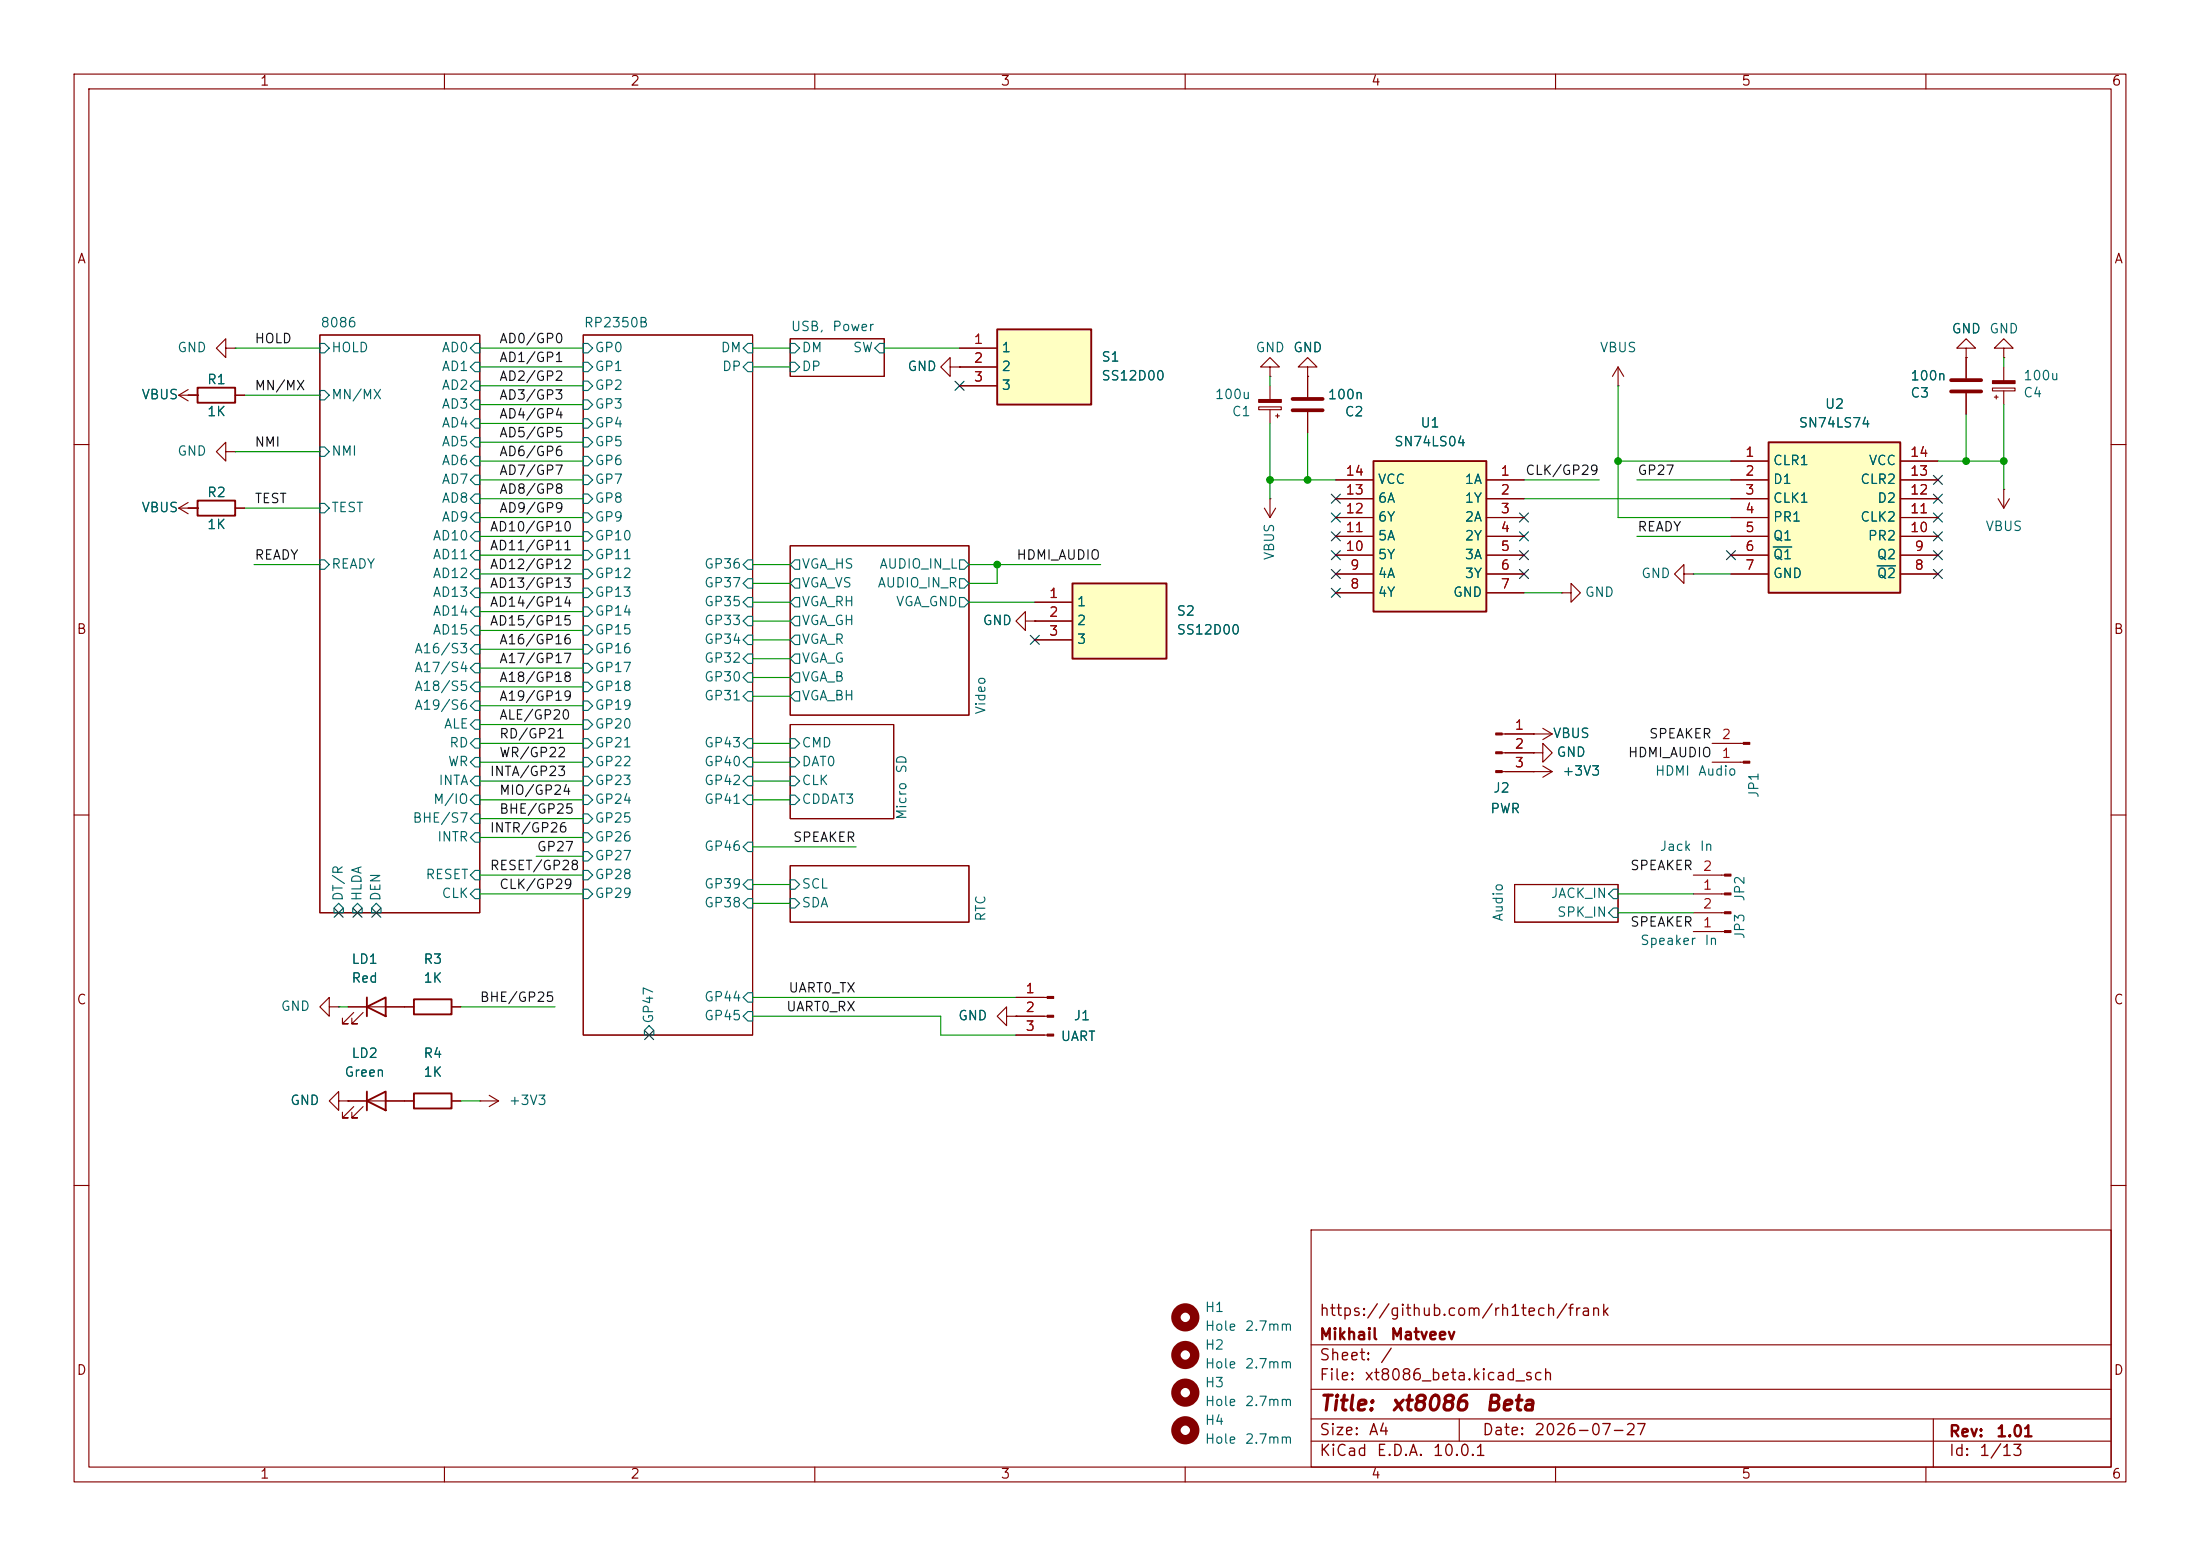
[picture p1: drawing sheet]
<svg xmlns="http://www.w3.org/2000/svg" width="297mm" height="210mm" viewBox="0 0 297 210" stroke-linecap="round" stroke-linejoin="round" font-family="sans-serif">
<g fill="none" stroke="#840000" stroke-width=".15">
<path d="M10 10h277v190h-277zM12 12h273v186h-273zM60 10v2M110 10v2M160 10v2M210 10v2M260 10v2M24.1 53.3l1.3 .8M24.1 53.3h2.6M25.4 52.6l-1.3 .7M26.7 53.3h.1M43.2 45.2h21.6v78h-21.6z"/>
<path d="M78.7 45.2h22.9v94.5h-22.9zM106.7 45.7h12.7v5.1h-12.7zM218.4 52.1h.1M218.4 49.5l.8 1.3M218.4 49.5l-.7 1.3M218.4 49.5v2.6M10 60h2M30.5 61v-1.3l-1.3 1.3 1.3 1.2v-1.2h1.2M31.7 61h.1M106.7 73.7h24.1v22.8h-24.1zM269.7 67.3l.8 1.3M270.5 66h.1"/>
<path d="M270.5 66v2.6M271.3 67.3l-.8 1.3M285 60h2M106.7 97.8h13.9v12.7h-13.9zM202.8 99.1h6.7M207 99.1h.1M208.3 98.3l1.2 .8M209.5 99.1l-1.2 .7M210.8 80h1.3v-1.3l1.3 1.3-1.3 1.3v-1.3M210.8 80h.1M10 110h2M106.7 116.8h24.1v7.7h-24.1z"/>
<path d="M202.8 101.6h4.2M202.8 104.1h6.7M204.5 119.4h13.9v5.1h-13.9zM207 104.1h.1M208.3 103.4l1.2 .7M209.5 104.1l-1.2 .8M231.1 102.9h4.3M231.1 100.3h4.3M285 110h2M135.9 137.2v1.2l-1.3-1.2 1.3-1.3v1.3h1.3M137.2 137.2h.1M45.7 148.6v-1.3l-1.3 1.3 1.3 1.3v-1.3h1.3"/>
<path d="M47 148.6h.1M54.6 148.6h1.3M61 148.6h1.2M64.8 148.6h.1M64.8 148.6h2.5M66 147.8l1.3 .8M67.3 148.6l-1.3 .8M10 160h2M177 166h108v32h-108zM285 160h2M60 198v2M110 198v2"/>
<path d="M160 198v2M177 194.5h108M177 191.5h108M177 187.5h108M177 181.5h108M197 191.5v3M210 198v2M260 198v2M261 191.5v6.5"/>
</g>
<g fill="none" stroke="#006464" stroke-width=".15">
<path d="M43.2 46.4h.6l.6 .6-.6 .6h-.6zM43.2 52.7h.6l.6 .6-.6 .7h-.6zM64.1 46.4h.7v1.2h-.7l-.6-.6zM64.1 48.9h.7v1.3h-.7l-.6-.7zM64.1 51.4h.7v1.3h-.7l-.6-.6zM64.1 54h.7v1.2h-.7l-.6-.6zM64.1 56.5h.7v1.3h-.7l-.6-.6zM64.1 59.1h.7v1.2h-.7l-.6-.6zM78.7 46.4h.7l.6 .6-.6 .6h-.7zM78.7 48.9h.7l.6 .6-.6 .7h-.7zM78.7 51.4h.7l.6 .7-.6 .6h-.7zM78.7 54h.7l.6 .6-.6 .6h-.7z"/>
<path d="M78.7 56.5h.7l.6 .7-.6 .6h-.7zM78.7 59.1h.7l.6 .6-.6 .6h-.7zM100.3 47l.7-.6h.6v1.2h-.6zM101 48.9h.6v1.3h-.6l-.7-.7zM106.7 46.4h.6l.6 .6-.6 .6h-.6zM106.7 48.9h.6l.6 .6-.6 .7h-.6zM118.1 47l.6-.6h.7v1.2h-.7zM43.2 60.3h.6l.6 .7-.6 .6h-.6zM43.2 67.9h.6l.6 .7-.6 .6h-.6zM43.2 75.6h.6l.6 .6-.6 .6h-.6zM64.1 61.6h.7v1.3h-.7l-.6-.7zM64.1 64.1h.7v1.3h-.7l-.6-.6z"/>
<path d="M64.1 66.7h.7v1.2h-.7l-.6-.6zM64.1 69.2h.7v1.3h-.7l-.6-.6zM64.1 71.8h.7v1.2h-.7l-.6-.6zM64.1 74.3h.7v1.3h-.7l-.6-.7zM64.1 76.8h.7v1.3h-.7l-.6-.6zM64.1 79.4h.7v1.2h-.7l-.6-.6zM78.7 61.6h.7l.6 .6-.6 .7h-.7zM78.7 64.1h.7l.6 .7-.6 .6h-.7zM78.7 66.7h.7l.6 .6-.6 .6h-.7zM78.7 69.2h.7l.6 .7-.6 .6h-.7zM78.7 71.8h.7l.6 .6-.6 .6h-.7zM78.7 74.3h.7l.6 .6-.6 .7h-.7z"/>
<path d="M78.7 76.8h.7l.6 .7-.6 .6h-.7zM78.7 79.4h.7l.6 .6-.6 .6h-.7zM100.3 76.2l.7-.6h.6v1.2h-.6zM101 78.1h.6v1.3h-.6l-.7-.7zM107.3 75.6h.6v1.2h-.6l-.6-.6zM107.3 78.1h.6v1.3h-.6l-.6-.7zM129.5 75.6h.7l.6 .6-.6 .6h-.7zM129.5 78.1h.7l.6 .6-.6 .7h-.7zM64.1 87h.7v1.3h-.7l-.6-.7zM64.1 89.5h.7v1.3h-.7l-.6-.6zM64.1 92.1h.7v1.2h-.7l-.6-.6zM64.1 94.6h.7v1.3h-.7l-.6-.6z"/>
<path d="M64.1 81.9h.7v1.3h-.7l-.6-.6zM64.1 84.5h.7v1.2h-.7l-.6-.6zM64.1 97.2h.7v1.2h-.7l-.6-.6zM64.1 99.7h.7v1.3h-.7l-.6-.7zM78.7 81.9h.7l.6 .7-.6 .6h-.7zM78.7 84.5h.7l.6 .6-.6 .6h-.7zM78.7 87h.7l.6 .6-.6 .7h-.7zM78.7 89.5h.7l.6 .7-.6 .6h-.7zM78.7 92.1h.7l.6 .6-.6 .6h-.7zM78.7 94.6h.7l.6 .7-.6 .6h-.7zM78.7 97.2h.7l.6 .6-.6 .6h-.7zM78.7 99.7h.7l.6 .6-.6 .7h-.7z"/>
<path d="M100.3 94l.7-.7h.6v1.3h-.6zM100.3 83.8l.7-.6h.6v1.3h-.6zM100.3 81.3l.7-.7h.6v1.3h-.6zM101 90.8h.6v1.3h-.6l-.7-.7zM101 88.3h.6v1.2h-.6l-.7-.6zM101 85.7h.6v1.3h-.6l-.7-.6zM101 99.7h.6v1.3h-.6l-.7-.7zM106.7 99.7h.6l.6 .6-.6 .7h-.6zM107.3 80.6h.6v1.3h-.6l-.6-.6zM107.3 83.2h.6v1.3h-.6l-.6-.7zM107.3 85.7h.6v1.3h-.6l-.6-.6zM107.3 88.3h.6v1.2h-.6l-.6-.6z"/>
<path d="M107.3 90.8h.6v1.3h-.6l-.6-.7zM107.3 93.3h.6v1.3h-.6l-.6-.6zM129.5 80.6h.7l.6 .7-.6 .6h-.7zM64.1 109.9h.7v1.2h-.7l-.6-.6zM64.1 104.8h.7v1.2h-.7l-.6-.6zM64.1 112.4h.7v1.3h-.7l-.6-.7zM64.1 107.3h.7v1.3h-.7l-.6-.6zM64.1 117.5h.7v1.2h-.7l-.6-.6zM64.1 102.2h.7v1.3h-.7l-.6-.6zM78.7 102.2h.7l.6 .7-.6 .6h-.7zM78.7 104.8h.7l.6 .6-.6 .6h-.7zM78.7 107.3h.7l.6 .7-.6 .6h-.7z"/>
<path d="M78.7 109.9h.7l.6 .6-.6 .6h-.7zM78.7 112.4h.7l.6 .6-.6 .7h-.7zM78.7 114.9h.7l.6 .7-.6 .6h-.7zM78.7 117.5h.7l.6 .6-.6 .6h-.7zM100.3 105.4l.7-.6h.6v1.2h-.6zM101 118.7h.6v1.3h-.6l-.7-.6zM101 102.2h.6v1.3h-.6l-.7-.6zM101 107.3h.6v1.3h-.6l-.7-.6zM101 113.7h.6v1.2h-.6l-.7-.6zM106.7 102.2h.6l.6 .7-.6 .6h-.6zM106.7 104.8h.6l.6 .6-.6 .6h-.6zM106.7 107.3h.6l.6 .7-.6 .6h-.6z"/>
<path d="M106.7 118.7h.6l.6 .7-.6 .6h-.6zM45.7 121.9l.7 .7v.6h-1.3v-.6zM47.6 122.6l.7-.7 .6 .7v.6h-1.3zM50.2 122.6l.6-.7 .6 .7v.6h-1.2zM64.1 120h.7v1.3h-.7l-.6-.6zM78.7 120h.7l.6 .7-.6 .6h-.7zM87.6 138.4l.7 .7v.6h-1.3v-.6zM100.3 134.6l.7-.6h.6v1.3h-.6zM101 121.3h.6v1.3h-.6l-.7-.7zM101 136.5h.6v1.3h-.6l-.7-.6zM106.7 121.3h.6l.6 .6-.6 .7h-.6zM217.8 120h.6v1.3h-.6l-.6-.6z"/>
<path d="M217.8 122.6h.6v1.2h-.6l-.6-.6z"/>
</g>
<g fill="#840000" stroke="#840000" stroke-width=".15">
<path d="M235.4 102.7h.8v.3h-.8z"/>
<path d="M235.4 100.2h.8v.3h-.8z"/>
<path d="M201.9 98.9h.9v.3h-.9z"/>
<path d="M201.9 101.5h.9v.2h-.9z"/>
<path d="M201.9 104h.9v.3h-.9z"/>
</g>
<path d="M55.9 147.6h5.1v2h-5.1z" fill="none" stroke="#840000" stroke-width=".25"/>
<path d="M144.8 78.7h12.7v10.2h-12.7z" fill="#ffffc2"/>
<path d="M144.8 78.7h12.7v10.2h-12.7z" fill="none" stroke="#840000" stroke-width=".25"/>
<path d="M139.7 81.3h5.1M139.7 83.8h5.1M139.7 86.4h5.1" fill="none" stroke="#840000" stroke-width=".15"/>
<circle cx="160" cy="177.8" r="1.27" fill="none" stroke="#840000" stroke-width="1.3"/>
<path d="M238.8 59.7h17.7v20.3h-17.7z" fill="#ffffc2"/>
<path d="M238.8 59.7h17.7v20.3h-17.7z" fill="none" stroke="#840000" stroke-width=".25"/>
<g fill="none" stroke="#840000" stroke-width=".15">
<path d="M227.3 77.5v-1.3l-1.2 1.3 1.2 1.2v-1.2h1.3M228.6 77.5h.1M233.7 62.2h5.1M233.7 64.8h5.1M233.7 67.3h5.1M233.7 69.9h5.1M233.7 72.4h5.1M233.7 74.9h5.1M233.7 77.5h5.1M256.5 62.2h5.1M256.5 64.8h5.1M256.5 67.3h5.1"/>
<path d="M256.5 69.9h5.1M256.5 72.4h5.1M256.5 74.9h5.1M256.5 77.5h5.1M138.4 83.8v-1.2l-1.2 1.2 1.2 1.3v-1.3h1.3M139.7 83.8h.1M228.6 118.1h4.2M137.2 134.6h4.2M137.2 137.2h4.2M137.2 139.7h4.2M228.6 125.7h4.2M228.6 123.2h4.2"/>
<path d="M228.6 120.7h4.2"/>
</g>
<path d="M239.4 73.8h2.5M253.4 76.4h2.5" fill="none" stroke="#006464" stroke-width=".15"/>
<g fill="none" stroke="#840000" stroke-width="1.3">
<circle cx="160" cy="188" r="1.27"/>
<circle cx="160" cy="193" r="1.27"/>
<circle cx="160" cy="182.9" r="1.27"/>
</g>
<g fill="#840000" stroke="#840000" stroke-width=".15">
<path d="M232.8 125.6h.9v.3h-.9z"/>
<path d="M232.8 123.1h.9v.2h-.9z"/>
<path d="M232.8 120.5h.9v.3h-.9z"/>
<path d="M232.8 118h.9v.2h-.9z"/>
<path d="M141.4 134.5h.8v.2h-.8z"/>
<path d="M141.4 137h.8v.3h-.8z"/>
<path d="M141.4 139.6h.8v.2h-.8z"/>
</g>
<path d="M185.4 62.2h15.3v20.4h-15.3z" fill="#ffffc2"/>
<path d="M26.7 52.3h5v2.1h-5zM26.7 67.6h5v2h-5zM185.4 62.2h15.3v20.4h-15.3zM49.5 135.9l2.6-1.3v2.6zM49.5 134.6v2.6M55.9 134.9h5.1v2h-5.1zM49.5 148.6l2.6-1.3v2.6zM49.5 147.3v2.6" fill="none" stroke="#840000" stroke-width=".25"/>
<g fill="none" stroke="#840000" stroke-width=".15">
<path d="M25.4 53.3h1.3M30.5 47v-1.3l-1.3 1.3 1.3 1.3v-1.3h1.2M31.7 47h.1M31.7 53.3h1.3M128.3 49.5v-1.2l-1.3 1.2 1.3 1.3v-1.3h1.2M129.5 49.5h.1M169.9 54.9h3.1v.4h-3.1zM171.4 49.5h1.3l-1.3-1.2-1.2 1.2h1.2v1.3M171.4 50.8h.1M171.4 52.1v1.8M171.4 55.3v1.9M172.2 56.1h.5"/>
<path d="M172.5 55.9v.5M176.5 49.5h1.3l-1.3-1.2-1.2 1.2h1.2v1.3M176.5 50.8h.1M176.5 50.8v2.8M176.5 55.6v2.8M265.4 47h-1.2l1.2-1.3 1.3 1.3h-1.3v1.3M265.4 48.3h.1M265.4 48.3v2.8M265.4 53.1v2.8M269 52.4h3v.4h-3zM269.2 53.6h.5M269.5 53.3v.5"/>
<path d="M270.5 47h-1.3l1.3-1.3 1.3 1.3h-1.3v1.3M270.5 48.3h.1M270.5 49.5v1.9M270.5 52.8v1.8M24.1 68.6l1.3 .7M24.1 68.6h2.6M25.4 67.8l-1.3 .8M26.7 68.6h.1M31.7 68.6h1.3M170.7 68.6l.7 1.3M171.4 67.3h.1M171.4 67.3v2.6"/>
<path d="M172.2 68.6l-.8 1.3M180.3 64.8h5.1M180.3 67.3h5.1M180.3 69.9h5.1M180.3 72.4h5.1M180.3 74.9h5.1M180.3 77.5h5.1M200.7 64.8h5M200.7 67.3h5M200.7 69.9h5M200.7 72.4h5M200.7 74.9h5"/>
<path d="M200.7 77.5h5M180.3 80h5.1M200.7 80h5M47 135.9h8.9M47.8 136.7l-1.6 1.5h.8h-.8v-.8M49 136.7l-1.5 1.5h.8h-.8v-.8M61 135.9h1.2M47 148.6h7.6M47.8 149.4l-1.6 1.5h.8h-.8v-.8M49 149.4l-1.5 1.5h.8h-.8v-.8"/>
</g>
<g fill="#840000" stroke="#840000" stroke-width=".15">
<path d="M269 51.4h3v.4h-3z"/>
<path d="M169.9 53.9h3.1v.4h-3.1z"/>
</g>
<path d="M174.5 55.4h4.1M174.5 53.8h4.1M263.4 52.8h4.1M263.4 51.3h4.1" fill="none" stroke="#840000" stroke-width=".51"/>
<path d="M134.6 44.5h12.7v10.1h-12.7z" fill="#ffffc2"/>
<path d="M134.6 44.5h12.7v10.1h-12.7z" fill="none" stroke="#840000" stroke-width=".25"/>
<g fill="none" stroke="#840000" stroke-width=".15">
<path d="M25.4 53.3h1.3M26.7 53.3h.1M31.7 53.3h1.3M129.5 49.5h.1M129.5 47h5.1M129.5 49.5h5.1M129.5 52.1h5.1M176.5 50.8h.1M176.5 50.8v2.8M176.5 55.6v2.8M265.4 48.3h.1M265.4 48.3v2.8"/>
<path d="M265.4 53.1v2.8M25.4 68.6h1.3M26.7 68.6h.1M31.7 68.6h1.3M180.3 64.8h5.1M180.3 67.3h5.1M180.3 69.9h5.1M180.3 72.4h5.1M180.3 74.9h5.1M180.3 77.5h5.1M200.7 64.8h5M200.7 67.3h5"/>
<path d="M200.7 69.9h5M200.7 72.4h5M200.7 74.9h5M200.7 77.5h5M233.7 64.8h5.1M233.7 67.3h5.1M233.7 69.9h5.1M233.7 72.4h5.1M233.7 74.9h5.1M233.7 77.5h5.1M233.7 62.2h5.1M256.5 64.8h5.1"/>
<path d="M256.5 67.3h5.1M256.5 69.9h5.1M256.5 72.4h5.1M256.5 74.9h5.1M256.5 77.5h5.1M256.5 62.2h5.1M139.7 83.8h.1M139.7 81.3h5.1M139.7 83.8h5.1M139.7 86.4h5.1M180.3 80h5.1M200.7 80h5"/>
<path d="M203.2 99.1h3.8M207 99.1h.1M203.2 101.6h3.8M203.2 104.1h3.8M207 101.6h1.3v-1.3l1.2 1.3-1.2 1.3v-1.3M207 101.6h.1M207 104.1h.1M44.4 135.9v-1.3l-1.2 1.3 1.2 1.3v-1.3h1.3M45.7 135.9h.1M47 135.9h2.5M52.1 135.9h3.8M61 135.9h1.2"/>
<path d="M137.2 137.2h.1M137.2 134.6h3.8M137.2 137.2h3.8M137.2 139.7h3.8M47 148.6h.1M47 148.6h2.5M52.1 148.6h3.8M61 148.6h1.2"/>
</g>
<g fill="none" stroke="#009600" stroke-width=".15">
<path d="M25.4 53.3h1.3M31.7 47h11.5M33 53.3h10.2M64.8 52.1h13.9M64.8 47h13.9M64.8 49.5h13.9M64.8 54.6h13.9M64.8 57.2h13.9M64.8 59.7h13.9M101.6 47h5.1M101.6 49.5h5.1M119.4 47h10.1"/>
<path d="M171.4 50.8v1.3M171.4 57.2v10.1M176.5 58.4v6.4M218.4 52.1v17.8h15.3M265.4 55.9v6.3M270.5 48.3v1.2M270.5 54.6v11.4M25.4 68.6h1.3M31.7 61h11.5M33 68.6h10.2M34.3 76.2h8.9M64.8 62.2h13.9"/>
<path d="M64.8 64.8h13.9M64.8 67.3h13.9M64.8 72.4h13.9M64.8 77.5h13.9M64.8 69.9h13.9M64.8 74.9h13.9M101.6 76.2h5.1M101.6 78.7h5.1M130.8 76.2h17.8M134.6 76.2v2.5h-3.8M171.4 64.8h8.9M205.7 64.8h10.2"/>
<path d="M205.7 67.3h28M218.4 62.2h15.3M221 64.8h12.7M221 72.4h12.7M228.6 77.5h5.1M261.6 62.2h8.9M64.8 80h13.9M64.8 87.6h13.9M64.8 85.1h13.9M64.8 95.3h13.9M64.8 97.8h13.9M64.8 82.6h13.9"/>
<path d="M64.8 92.7h13.9M64.8 90.2h13.9M101.6 81.3h5.1M101.6 94h5.1M101.6 91.4h5.1M101.6 88.9h5.1M101.6 86.4h5.1M101.6 83.8h5.1M130.8 81.3h8.9M205.7 80h5.1M64.8 118.1h13.9M64.8 102.9h13.9"/>
<path d="M64.8 110.5h13.9M64.8 100.3h13.9M64.8 105.4h13.9M64.8 108h13.9M64.8 113h13.9M72.4 115.6h6.3M101.6 102.9h5.1M101.6 114.3h14M101.6 100.3h5.1M101.6 105.4h5.1M101.6 108h5.1M101.6 119.4h5.1"/>
<path d="M45.7 135.9h1.3M62.2 135.9h12.7M64.8 120.7h13.9M101.6 137.2h25.4v2.5h10.2M101.6 134.6h35.6M101.6 121.9h5.1M218.4 120.7h10.2M218.4 123.2h10.2M62.2 148.6h2.6"/>
</g>
<g fill="none" stroke="#000084" stroke-width=".15">
<path d="M128.9 51.5l1.2 1.2M130.1 51.5l-1.2 1.2M179.7 74.3l1.2 1.2M179.7 76.9l1.2 1.2M179.7 66.7l1.2 1.2M179.7 69.2l1.2 1.3M179.7 71.8l1.2 1.2M179.7 79.4l1.2 1.2M180.9 74.3l-1.2 1.2M180.9 76.9l-1.2 1.2M180.9 66.7l-1.2 1.2M180.9 69.2l-1.2 1.3"/>
<path d="M180.9 71.8l-1.2 1.2M180.9 79.4l-1.2 1.2M205.1 74.3l1.2 1.2M205.1 76.9l1.2 1.2M205.1 69.2l1.2 1.3M205.1 71.8l1.2 1.2M206.3 74.3l-1.2 1.2M206.3 76.9l-1.2 1.2M206.3 69.2l-1.2 1.3M206.3 71.8l-1.2 1.2M233.1 74.3l1.2 1.2M234.3 74.3l-1.2 1.2"/>
<path d="M261 74.3l1.2 1.2M261 71.8l1.2 1.2M261 76.9l1.2 1.2M261 64.2l1.2 1.2M261 69.2l1.2 1.3M261 66.7l1.2 1.2M262.2 74.3l-1.2 1.2M262.2 71.8l-1.2 1.2M262.2 76.9l-1.2 1.2M262.2 64.2l-1.2 1.2M262.2 69.2l-1.2 1.3M262.2 66.7l-1.2 1.2"/>
<path d="M139.1 85.8l1.2 1.2M140.3 85.8l-1.2 1.2M45.1 122.6l1.2 1.2M46.3 122.6l-1.2 1.2M47.7 122.6l1.2 1.2M48.9 122.6l-1.2 1.2M50.2 122.6l1.2 1.2M51.4 122.6l-1.2 1.2M87 139.1l1.2 1.2M88.2 139.1l-1.2 1.2"/>
</g>
<path d="M239.4 73.8h2.5M253.4 76.4h2.5" fill="none" stroke="#006464" stroke-width=".15"/>
<g fill="#009600" stroke="#009600" stroke-width=".14">
<circle cx="171.4" cy="64.8" r=".46"/>
<circle cx="176.5" cy="64.8" r=".46"/>
<circle cx="265.4" cy="62.2" r=".46"/>
<circle cx="218.4" cy="62.2" r=".46"/>
<circle cx="270.5" cy="62.2" r=".46"/>
<circle cx="134.6" cy="76.2" r=".46"/>
</g>
<g font-size="2" fill="#840000">
<text x="178" y="190.9">Title:</text>
<text x="187.7" y="190.9">xt8086</text>
<text x="200.4" y="190.9">Beta</text>
</g>
<g font-size="1.5" fill="#840000">
<text x="178" y="178">https://github.com/rh1tech/frank</text>
<text x="178" y="184">Sheet:</text>
<text x="178" y="181.2">Mikhail</text>
<text x="186.2" y="184">/</text>
<text x="187.6" y="181.2">Matveev</text>
<text x="178" y="186.7">File:</text>
<text x="184.1" y="186.7">xt8086_beta.kicad_sch</text>
<text x="178" y="196.9">KiCad</text>
<text x="178" y="194.1">Size:</text>
<text x="184.7" y="194.1">A4</text>
<text x="185.7" y="196.9">E.D.A.</text>
<text x="193.3" y="196.9">10.0.1</text>
<text x="200" y="194.1">Date:</text>
<text x="207" y="194.1">2026-07-27</text>
<text x="263" y="194.3">Rev:</text>
<text x="263" y="196.9">Id:</text>
<text x="267.1" y="196.9">1/13</text>
<text x="269.4" y="194.3">1.01</text>
</g>
<g font-size="1.3" fill="#840000">
<text x="35" y="11.9">1</text>
<text x="85" y="11.9">2</text>
<text x="135" y="11.9">3</text>
<text x="185" y="11.9">4</text>
<text x="235" y="11.9">5</text>
<text x="285" y="11.9">6</text>
<text x="10.3" y="35.9">A</text>
<text x="285.3" y="35.9">A</text>
<text x="10.3" y="85.9">B</text>
<text x="285.3" y="85.9">B</text>
<text x="10.3" y="135.9">C</text>
<text x="285.3" y="135.9">C</text>
<text x="10.3" y="185.9">D</text>
<text x="285.3" y="185.9">D</text>
<text x="35" y="199.9">1</text>
<text x="85" y="199.9">2</text>
<text x="135" y="199.9">3</text>
<text x="185" y="199.9">4</text>
<text x="235" y="199.9">5</text>
<text x="285" y="199.9">6</text>
</g>
<g font-size="1.3" fill="#006464">
<text x="23.9" y="47.9">GND</text>
<text x="43.2" y="44.5">8086</text>
<text x="44.6" y="47.9">HOLD</text>
<text x="59.5" y="47.9">AD0</text>
<text x="78.7" y="44.5">RP2350B</text>
<text x="80.2" y="47.9">GP0</text>
<text x="97.2" y="47.9">DM</text>
<text x="106.7" y="45">USB,</text>
<text x="108.1" y="47.9">DM</text>
<text x="112.3" y="45">Power</text>
<text x="115.1" y="47.9">SW</text>
<text x="135.1" y="47.9">1</text>
<text x="169.4" y="47.9">GND</text>
<text x="174.5" y="47.9">GND</text>
<text x="215.9" y="47.9">VBUS</text>
<text x="263.4" y="45.3">GND</text>
<text x="268.5" y="45.3">GND</text>
<text x="27.9" y="52.2">R1</text>
<text x="59.5" y="50.4">AD1</text>
<text x="59.5" y="52.9">AD2</text>
<text x="80.2" y="50.4">GP1</text>
<text x="80.2" y="52.9">GP2</text>
<text x="97.4" y="50.4">DP</text>
<text x="108.1" y="50.4">DP</text>
<text x="122.4" y="50.4">GND</text>
<text x="135.1" y="50.4">2</text>
<text x="135.1" y="52.9">3</text>
<text x="148.6" y="49.1">S1</text>
<text x="148.6" y="51.7">SS12D00</text>
<text x="257.8" y="54">C3</text>
<text x="257.8" y="51.7">100n</text>
<text x="273.1" y="53.9">C4</text>
<text x="273.1" y="51.6">100u</text>
<text x="19" y="54.2">VBUS</text>
<text x="27.9" y="56.5">1K</text>
<text x="44.6" y="54.2">MN/MX</text>
<text x="59.5" y="55.5">AD3</text>
<text x="59.5" y="58">AD4</text>
<text x="80.2" y="55.5">GP3</text>
<text x="80.2" y="58">GP4</text>
<text x="163.9" y="54.2">100u</text>
<text x="166.2" y="56.5">C1</text>
<text x="179.2" y="54.2">100n</text>
<text x="181.5" y="56.5">C2</text>
<text x="191.7" y="58">U1</text>
<text x="242.7" y="58">SN74LS74</text>
<text x="246.3" y="55.5">U2</text>
<text x="23.9" y="61.8">GND</text>
<text x="44.6" y="61.8">NMI</text>
<text x="59.5" y="60.6">AD5</text>
<text x="59.5" y="63.1">AD6</text>
<text x="59.5" y="65.6">AD7</text>
<text x="80.2" y="60.6">GP5</text>
<text x="80.2" y="63.1">GP6</text>
<text x="80.2" y="65.6">GP7</text>
<text x="185.9" y="65.6">VCC</text>
<text x="188.1" y="60.6">SN74LS04</text>
<text x="197.7" y="65.6">1A</text>
<text x="239.3" y="63.1">CLR1</text>
<text x="239.3" y="65.6">D1</text>
<text x="251.1" y="65.6">CLR2</text>
<text x="252.2" y="63.1">VCC</text>
<text x="19" y="69.4">VBUS</text>
<text x="27.9" y="67.4">R2</text>
<text x="27.9" y="71.7">1K</text>
<text x="44.6" y="69.4">TEST</text>
<text x="59.5" y="68.2">AD8</text>
<text x="59.5" y="70.7">AD9</text>
<text x="80.2" y="68.2">GP8</text>
<text x="80.2" y="70.7">GP9</text>
<text x="185.9" y="70.7">6Y</text>
<text x="185.9" y="68.2">6A</text>
<text x="197.7" y="68.2">1Y</text>
<text x="197.7" y="70.7">2A</text>
<text x="239.3" y="68.2">CLK1</text>
<text x="239.3" y="70.7">PR1</text>
<text x="251.1" y="70.7">CLK2</text>
<text x="253.3" y="68.2">D2</text>
<text x="268" y="72">VBUS</text>
<text x="44.6" y="77.1">READY</text>
<text x="58.3" y="73.3">AD10</text>
<text x="58.3" y="75.8">AD11</text>
<text x="80.2" y="73.3">GP10</text>
<text x="80.2" y="75.8">GP11</text>
<text x="95" y="77.1">GP36</text>
<text x="108.1" y="77.1">VGA_HS</text>
<text x="118.6" y="77.1">AUDIO_IN_L</text>
<text x="172.3" y="75.7" transform="rotate(-90 172.3 75.7)">VBUS</text>
<text x="185.9" y="75.8">5Y</text>
<text x="185.9" y="73.3">5A</text>
<text x="197.7" y="73.3">2Y</text>
<text x="197.7" y="75.8">3A</text>
<text x="239.3" y="73.3">Q1</text>
<text x="239.3" y="75.8">Q1</text>
<text x="252.1" y="73.3">PR2</text>
<text x="253.3" y="75.8">Q2</text>
<text x="58.3" y="78.3">AD12</text>
<text x="58.3" y="80.9">AD13</text>
<text x="58.3" y="83.4">AD14</text>
<text x="80.2" y="78.3">GP12</text>
<text x="80.2" y="80.9">GP13</text>
<text x="80.2" y="83.4">GP14</text>
<text x="95" y="82.1">GP35</text>
<text x="95" y="79.6">GP37</text>
<text x="108.1" y="79.6">VGA_VS</text>
<text x="108.1" y="82.1">VGA_RH</text>
<text x="118.4" y="79.6">AUDIO_IN_R</text>
<text x="120.9" y="82.1">VGA_GND</text>
<text x="145.3" y="82.1">1</text>
<text x="158.8" y="83.4">S2</text>
<text x="185.9" y="80.9">4Y</text>
<text x="185.9" y="78.3">4A</text>
<text x="196.1" y="80.9">GND</text>
<text x="197.7" y="78.3">3Y</text>
<text x="213.9" y="80.9">GND</text>
<text x="221.5" y="78.3">GND</text>
<text x="239.3" y="78.3">GND</text>
<text x="253.3" y="78.3">Q2</text>
<text x="55.8" y="88.5">A16/S3</text>
<text x="58.3" y="86">AD15</text>
<text x="80.2" y="86">GP15</text>
<text x="80.2" y="88.5">GP16</text>
<text x="95" y="89.8">GP32</text>
<text x="95" y="84.7">GP33</text>
<text x="95" y="87.2">GP34</text>
<text x="108.1" y="84.7">VGA_GH</text>
<text x="108.1" y="87.2">VGA_R</text>
<text x="108.1" y="89.8">VGA_G</text>
<text x="132.6" y="84.7">GND</text>
<text x="145.3" y="84.7">2</text>
<text x="145.3" y="87.2">3</text>
<text x="158.8" y="86">SS12D00</text>
<text x="55.8" y="91">A17/S4</text>
<text x="55.8" y="93.6">A18/S5</text>
<text x="80.2" y="91">GP17</text>
<text x="80.2" y="93.6">GP18</text>
<text x="95" y="92.3">GP30</text>
<text x="95" y="94.8">GP31</text>
<text x="108.1" y="92.3">VGA_B</text>
<text x="108.1" y="94.8">VGA_BH</text>
<text x="55.8" y="96.1">A19/S6</text>
<text x="59.8" y="98.7">ALE</text>
<text x="60.6" y="101.2">RD</text>
<text x="80.2" y="96.1">GP19</text>
<text x="80.2" y="98.7">GP20</text>
<text x="80.2" y="101.2">GP21</text>
<text x="95" y="101.2">GP43</text>
<text x="108.1" y="101.2">CMD</text>
<text x="133.3" y="96.5" transform="rotate(-90 133.3 96.5)">Video</text>
<text x="209.6" y="99.9">VBUS</text>
<text x="59.1" y="106.3">INTA</text>
<text x="60.4" y="103.7">WR</text>
<text x="80.2" y="103.7">GP22</text>
<text x="80.2" y="106.3">GP23</text>
<text x="95" y="103.7">GP40</text>
<text x="95" y="106.3">GP42</text>
<text x="108.1" y="103.7">DAT0</text>
<text x="108.1" y="106.3">CLK</text>
<text x="122.7" y="104.5" transform="rotate(-90 122.7 104.5)">SD</text>
<text x="201.5" y="107.3">J2</text>
<text x="210.1" y="102.5">GND</text>
<text x="210.8" y="105">+3V3</text>
<text x="223.3" y="105">HDMI</text>
<text x="229.2" y="105">Audio</text>
<text x="237.7" y="107.8" transform="rotate(-90 237.7 107.8)">JP1</text>
<text x="55.6" y="111.4">BHE/S7</text>
<text x="58.4" y="108.8">M/IO</text>
<text x="58.9" y="113.9">INTR</text>
<text x="80.2" y="108.8">GP24</text>
<text x="80.2" y="111.4">GP25</text>
<text x="80.2" y="113.9">GP26</text>
<text x="95" y="108.8">GP41</text>
<text x="108.1" y="108.8">CDDAT3</text>
<text x="122.7" y="110.7" transform="rotate(-90 122.7 110.7)">Micro</text>
<text x="201.1" y="110.1">PWR</text>
<text x="57.4" y="119">RESET</text>
<text x="80.2" y="116.4">GP27</text>
<text x="80.2" y="119">GP28</text>
<text x="95" y="115.2">GP46</text>
<text x="224" y="115.2">Jack</text>
<text x="229.4" y="115.2">In</text>
<text x="46.6" y="121.7" transform="rotate(-90 46.6 121.7)">DT/R</text>
<text x="49.1" y="121.7" transform="rotate(-90 49.1 121.7)">HLDA</text>
<text x="51.7" y="121.7" transform="rotate(-90 51.7 121.7)">DEN</text>
<text x="59.5" y="121.5">CLK</text>
<text x="80.2" y="121.5">GP29</text>
<text x="95" y="122.8">GP38</text>
<text x="95" y="120.2">GP39</text>
<text x="108.1" y="120.2">SCL</text>
<text x="108.1" y="122.8">SDA</text>
<text x="133.3" y="124.5" transform="rotate(-90 133.3 124.5)">RTC</text>
<text x="203.2" y="124.5" transform="rotate(-90 203.2 124.5)">Audio</text>
<text x="209.3" y="121.5">JACK_IN</text>
<text x="210.1" y="124.1">SPK_IN</text>
<text x="235.8" y="121.8" transform="rotate(-90 235.8 121.8)">JP2</text>
<text x="47.4" y="130.4">LD1</text>
<text x="57.1" y="130.4">R3</text>
<text x="221.3" y="127.9">Speaker</text>
<text x="230" y="127.9">In</text>
<text x="235.8" y="126.8" transform="rotate(-90 235.8 126.8)">JP3</text>
<text x="37.8" y="136.8">GND</text>
<text x="47.4" y="132.9">Red</text>
<text x="57.1" y="132.9">1K</text>
<text x="95" y="135.5">GP44</text>
<text x="47.4" y="143.1">LD2</text>
<text x="57.1" y="143.1">R4</text>
<text x="88.5" y="138.2" transform="rotate(-90 88.5 138.2)">GP47</text>
<text x="95" y="138">GP45</text>
<text x="129.3" y="138">GND</text>
<text x="143.1" y="140.8">UART</text>
<text x="144.9" y="138">J1</text>
<text x="39.1" y="149.5">GND</text>
<text x="46.4" y="145.6">Green</text>
<text x="57.1" y="145.6">1K</text>
<text x="68.6" y="149.5">+3V3</text>
<text x="162.6" y="179.9">Hole</text>
<text x="162.6" y="177.4">H1</text>
<text x="168" y="179.9">2.7mm</text>
<text x="162.6" y="185">Hole</text>
<text x="162.6" y="182.5">H2</text>
<text x="168" y="185">2.7mm</text>
<text x="162.6" y="190.1">Hole</text>
<text x="162.6" y="187.6">H3</text>
<text x="168" y="190.1">2.7mm</text>
<text x="162.6" y="195.2">Hole</text>
<text x="162.6" y="192.6">H4</text>
<text x="168" y="195.2">2.7mm</text>
</g>
<g font-size="1.3" fill="#0f0f0f">
<text x="34.3" y="46.6">HOLD</text>
<text x="67.3" y="46.6">AD0/GP0</text>
<text x="34.3" y="53">MN/MX</text>
<text x="67.3" y="51.7">AD2/GP2</text>
<text x="67.3" y="49.2">AD1/GP1</text>
<text x="67.3" y="59.3">AD5/GP5</text>
<text x="67.3" y="56.8">AD4/GP4</text>
<text x="67.3" y="54.3">AD3/GP3</text>
<text x="34.3" y="60.6">NMI</text>
<text x="67.3" y="64.4">AD7/GP7</text>
<text x="67.3" y="61.9">AD6/GP6</text>
<text x="205.8" y="64.4">CLK/GP29</text>
<text x="221" y="64.4">GP27</text>
<text x="34.3" y="68.2">TEST</text>
<text x="67.3" y="67">AD8/GP8</text>
<text x="67.3" y="69.5">AD9/GP9</text>
<text x="34.3" y="75.9">READY</text>
<text x="66" y="74.6">AD11/GP11</text>
<text x="66" y="77.1">AD12/GP12</text>
<text x="66" y="72">AD10/GP10</text>
<text x="137.1" y="75.9">HDMI_AUDIO</text>
<text x="221" y="72">READY</text>
<text x="66" y="82.2">AD14/GP14</text>
<text x="66" y="79.7">AD13/GP13</text>
<text x="66" y="84.7">AD15/GP15</text>
<text x="67.3" y="87.3">A16/GP16</text>
<text x="67.3" y="89.8">A17/GP17</text>
<text x="67.3" y="92.4">A18/GP18</text>
<text x="67.3" y="94.9">A19/GP19</text>
<text x="67.3" y="100">RD/GP21</text>
<text x="67.3" y="97.4">ALE/GP20</text>
<text x="222.5" y="100">SPEAKER</text>
<text x="66" y="105.1">INTA/GP23</text>
<text x="67.3" y="107.6">MIO/GP24</text>
<text x="67.3" y="102.5">WR/GP22</text>
<text x="219.7" y="102.5">HDMI_AUDIO</text>
<text x="66" y="112.7">INTR/GP26</text>
<text x="67.3" y="110.1">BHE/GP25</text>
<text x="107" y="114">SPEAKER</text>
<text x="66" y="117.8">RESET/GP28</text>
<text x="72.4" y="115.2">GP27</text>
<text x="220" y="117.8">SPEAKER</text>
<text x="67.3" y="120.3">CLK/GP29</text>
<text x="220" y="125.4">SPEAKER</text>
<text x="64.7" y="135.5">BHE/GP25</text>
<text x="106.1" y="136.8">UART0_RX</text>
<text x="106.4" y="134.3">UART0_TX</text>
</g>
<g font-size="1.3" fill="#a90000">
<text x="131.4" y="46.7">1</text>
<text x="131.4" y="49.3">2</text>
<text x="131.4" y="51.8">3</text>
<text x="181.6" y="64.5">14</text>
<text x="202.5" y="64.5">1</text>
<text x="235.5" y="62">1</text>
<text x="235.5" y="64.5">2</text>
<text x="257.8" y="64.5">13</text>
<text x="257.8" y="62">14</text>
<text x="181.6" y="69.6">12</text>
<text x="181.6" y="67.1">13</text>
<text x="202.5" y="67.1">2</text>
<text x="202.5" y="69.6">3</text>
<text x="235.5" y="67.1">3</text>
<text x="235.5" y="69.6">4</text>
<text x="257.8" y="69.6">11</text>
<text x="257.8" y="67.1">12</text>
<text x="181.6" y="74.7">10</text>
<text x="181.6" y="72.1">11</text>
<text x="182.2" y="77.2">9</text>
<text x="202.5" y="72.1">4</text>
<text x="202.5" y="74.7">5</text>
<text x="202.5" y="77.2">6</text>
<text x="235.5" y="72.1">5</text>
<text x="235.5" y="74.7">6</text>
<text x="235.5" y="77.2">7</text>
<text x="257.8" y="72.1">10</text>
<text x="258.4" y="77.2">8</text>
<text x="258.4" y="74.7">9</text>
<text x="141.5" y="81">1</text>
<text x="141.5" y="83.6">2</text>
<text x="182.2" y="79.8">8</text>
<text x="202.5" y="79.8">7</text>
<text x="141.5" y="86.1">3</text>
<text x="204.4" y="98.8">1</text>
<text x="204.4" y="101.3">2</text>
<text x="232.3" y="100.1">2</text>
<text x="204.4" y="103.9">3</text>
<text x="232.3" y="102.6">1</text>
<text x="229.8" y="117.9">2</text>
<text x="229.8" y="125.5">1</text>
<text x="229.8" y="122.9">2</text>
<text x="229.8" y="120.4">1</text>
<text x="138.4" y="134.4">1</text>
<text x="138.4" y="136.9">2</text>
<text x="138.4" y="139.4">3</text>
</g>
</svg>
